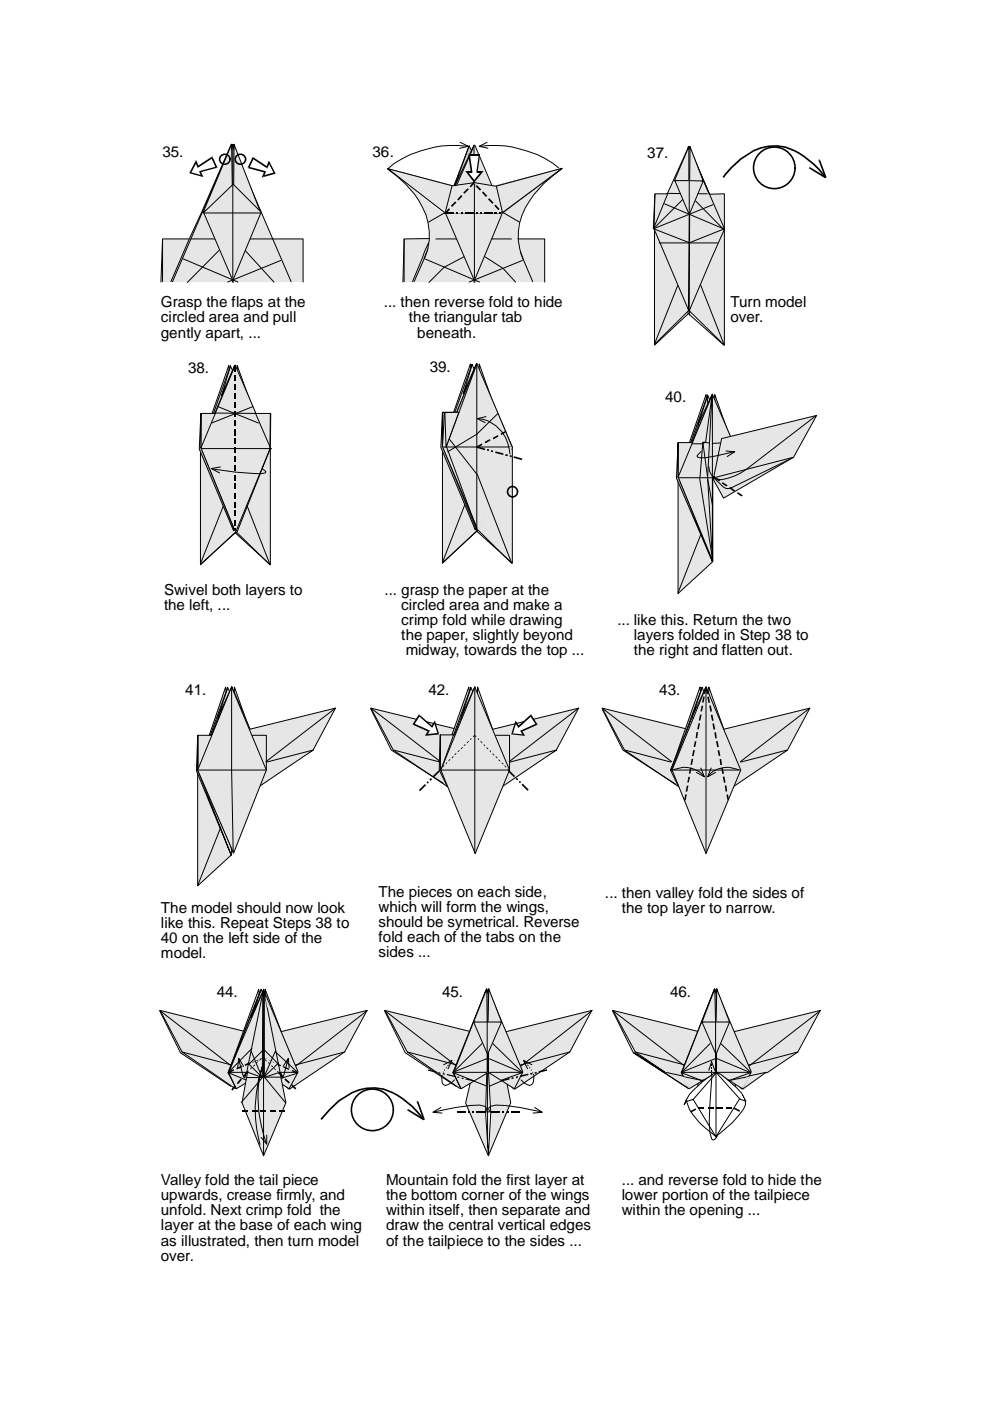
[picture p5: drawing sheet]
<svg xmlns="http://www.w3.org/2000/svg" width="210mm" height="297mm" viewBox="0 0 210 297" stroke-linecap="round" stroke-linejoin="round" font-family="sans-serif">
<path d="M103.5 209.7l3.6 17.5-.1 .2 1.3 6.4-4.8 11.3-4.8-11.2 1.5-6.6h-.1z" fill-rule="evenodd" fill="#e6e6e6"/>
<path d="M103.5 209.7l3.6 17.5-.1 .2 1.3 6.4-4.8 11.3-4.8-11.2 1.5-6.6h-.1z" fill="none" stroke="#000" stroke-width=".21"/>
<path d="M78.7 150.1l21.4 5.3 .4 6.4-.1 1.6-.2 .3 .2-.2-1.3 6.2-15.6-10.7z" fill-rule="evenodd" fill="#e6e6e6"/>
<path d="M78.7 150.1l21.4 5.3 .4 6.4-.1 1.6-.2 .2 .2-.1-1.3 6.1-15.7-10.6zM78.7 150.1l14.7 11.4M83.5 159l9.8 2.6" fill="none" stroke="#000" stroke-width=".21"/>
<path d="M151 99.3l.4 1.8 16.7-4.1-14.7 8.6-2.4-4.3z" fill-rule="evenodd" fill="#e6e6e6"/>
<path d="M151 99.3l.4 1.8 16.7-4.1-14.7 8.6-2.4-4.3z" fill="none" stroke="#000" stroke-width=".21"/>
<path d="M48.5 77.5l1.2 10.1-4.8 .3z" fill="#e6e6e6"/>
<path d="M48.5 77.5l1.2 10.1-4.8 .3z" fill="none" stroke="#000" stroke-width=".21"/>
<path d="M50.3 77.5l3.7 10.2-3.9-.1z" fill="#e6e6e6"/>
<path d="M50.3 77.5l3.7 10.2-3.9-.1z" fill="none" stroke="#000" stroke-width=".21"/>
<path d="M48.9 77.6l8 17.4-14.3 .1z" fill="#e6e6e6"/>
<path d="M48.9 77.6l8 17.4-14.3 .1z" fill="none" stroke="#000" stroke-width=".21"/>
<path d="M99.5 30.9l4 8.2-7.2 .2z" fill="#ccc"/>
<path d="M99.5 30.9l4 8.2-7.2 .2z" fill="none" stroke="#000" stroke-width=".21"/>
<path d="M49.4 30.6l8.4 20.1h6.5v9.1h-30.1l.3-9.1 5.6-.1z" fill-rule="evenodd" fill="#e6e6e6"/>
<path d="M145.9 61.2v5.4" fill="none" stroke="#000" stroke-width=".21"/>
<path d="M146.1 31.1l7.5 17.4v24.7l-7.6-7.4-7.2 7.2v-24.5z" fill-rule="evenodd" fill="#e6e6e6"/>
<path d="M145.9 31.2v33.9M146.1 31.1l7.5 17.4v24.7l-7.6-7.4-7.2 7.2v-24.5zM138.8 73.2l7.2-6.8 .1 .3 7.4 6.5M143.7 60.6l-4.9 12.3M146.2 61.4v5.4M148.5 60.3l5 12.7" fill="none" stroke="#000" stroke-width=".21"/>
<path d="M146 31l4.4 10.2 3.2-.1v7.5l-7.5 17.3-7.4-17.4 .2-7.4h2.6z" fill-rule="evenodd" fill="#e6e6e6"/>
<g fill="none" stroke="#000" stroke-width=".21">
<path d="M146 31l4.4 10.2 3.2-.1v7.5l-7.5 17.3-7.4-17.4 .2-7.4h2.6zM146.7 32.6l6.9 15.9M138.7 48.5l7.3 2.9M138.9 41.2l-.4 7.3M139.8 51.5h12.3M140.9 43.2l12.6 5.3-7.2 2.9M141.4 41l8.5 .1M141.6 41.1l-3 7.3M145.9 41.2l-7.2 7.2M146.1 45.5l-.1 20.4M146.2 45.4l-.1 20.3M147.5 42.6l6.1 6.2"/>
<path d="M151.2 43.4l-12.5 5.1"/>
</g>
<path d="M146.3 31.1l2.8 7.3-2.9 .3z" fill="#e6e6e6"/>
<path d="M146.3 31.1l2.8 7.3-2.9 .3z" fill="none" stroke="#000" stroke-width=".21"/>
<path d="M146 31.1v7.4l-3-.2z" fill="#e6e6e6"/>
<path d="M146 31.1v7.4l-3-.2z" fill="none" stroke="#000" stroke-width=".21"/>
<path d="M143.1 38.3l6 .1-3 7.1z" fill-rule="evenodd" fill="#e6e6e6"/>
<path d="M48 33.1l-11.4 26.6M50.5 33.7l11.2 26M143.1 38.3l6 .1-3 7.1zM146.1 38.4v6.8M34.5 50.7l-.4 9.1M38.9 54.9l11.6 4.9M40.6 50.7h17.1M48.8 50.7l-9.1 9.2M52 53.1l6.1 6.7M59.5 55.2l-11.2 4.6" fill="none" stroke="#000" stroke-width=".21"/>
<path d="M49.6 30.6l5.7 14.6-5.8-3.9z" fill="#e6e6e6"/>
<path d="M49.6 30.6l5.7 14.6-5.8-3.9z" fill="none" stroke="#000" stroke-width=".21"/>
<path d="M49.1 30.6l.2 10.5-6.2 3.9z" fill="#e6e6e6"/>
<path d="M49.1 30.6l.2 10.5-6.2 3.9z" fill="none" stroke="#000" stroke-width=".21"/>
<path d="M43.2 45.1l6.2-6 6 5.9-6 14.5z" fill-rule="evenodd" fill="#e6e6e6"/>
<path d="M49 30.6l-12.8 29.1M49.1 31.7l.3-1.1 .2 1.1M49.4 30.8v8.2M49.4 39.1v19.9M40 50.7h-5.5v9M43.1 45.2h12.1M43.2 45.1l6.2-6 6 5.9-6 14.5zM49.3 59.4v.4M49.4 59.3v.6M57.7 50.7h6.6v9.1" fill="none" stroke="#000" stroke-width=".21"/>
<path d="M48.8 33.7a1.1 1.1 0 0 0-1.6-.9 1.1 1.1 0 0 0-.3 1.8 1.1 1.1 0 0 0 1.8-.5l.1-.3M52.1 33.7a1.1 1.1 0 0 0-1.6-.9 1.1 1.1 0 0 0-.3 1.8 1.1 1.1 0 0 0 1.8-.5l.1-.3" fill="none" stroke="#000" stroke-width=".34"/>
<path d="M53.7 33.5l2.9 1.9 .5-1 1.2 2.3-2.5 .7 .4-1-3.5-.9z" fill-rule="evenodd" fill="#fff"/>
<g fill="#000">
<path d="M52.6 35.4l.3 .1-.2-.2v.4l-.2-.1zM52.7 35.3l3.5 1-.1 .3-3.4-.9zM53.6 33.2l.2 .2-.3 .2 .3-.1-.3-.1zM53.5 33.4l.3 .1-.9 2-.3-.1zM55.6 37.3l.4 .1-.2-.2 .1 .3-.4 .1zM55.8 37.2l2.5-.7v.4l-2.4 .6zM56 36.4l.1 .2 .1-.3 .3 .1zM56 36.4h.4l-.4 1-.4-.1zM53.5 33.6l.3-.2 2.9 1.9-.2 .3zM56.5 35.3l.3 .1-.2 .4-.1-.2 .2-.3zM57 34.1l.1 .2-.2 .2 .3-.1-.3-.1zM56.9 34.3l.3 .1-.4 1-.3-.1z"/>
<path d="M56.9 34.5l.2-.2 1.2 2.3-.2 .2zM58.3 36.5l-.2 .3 .2-.2 .1 .3z"/>
</g>
<path d="M41.6 34.3l.4 1 3-1.9 .9 2-3.5 1 .4 .9-2.4-.7z" fill-rule="evenodd" fill="#fff"/>
<g fill="#000">
<path d="M41.4 34.2l.3 .3-1.2 2.3-.3-.3zM40.2 36.5l.3 .3v-.3l-.2 .3-.2-.1zM41.6 33.9l.1 .4-.3 .1 .3 .1-.3-.3zM41.4 34.4l.3-.1 .5 1-.4 .1zM41.8 35.2l3-1.9 .2 .3-2.9 1.9zM41.8 35.2l.3 .3-.2 .1-.1-.2 .4-.1zM42.2 36.3l.3 .2 .1-.1h-.4zM42.2 36.4h.4l.4 .9-.3 .1zM40.5 36.5l2.4 .7-.1 .3-2.5-.7zM42.7 37.4l.3-.1 .1 .2h-.3l.1-.3zM44.8 33.3l.2-.2 .1 .3-.3 .1 .2 .1zM44.8 33.5l.3-.1 1 2-.4 .1z"/>
<path d="M42.3 36.3l3.5-1 .2 .3-3.5 .9zM45.8 35.3l-.1 .2 .4-.1v.2z"/>
</g>
<path d="M100.6 31.1l8.5 19.6h6.4v9.1h-30.1l.3-9.1 5.7-.1z" fill-rule="evenodd" fill="#e6e6e6"/>
<path d="M100.5 30.9l-12.7 28.8M100.7 30.8l12.2 28.9M85.7 50.7l-.3 9.1M90.1 54.9l11.6 4.9M91.8 50.7h17.3M100.2 53.5l-6.1 3.2-3.2 3.2M102.9 54.5l3.8 2.4 2.6 2.9M110.7 55.2l-11.2 4.6" fill="none" stroke="#000" stroke-width=".21"/>
<path d="M94.4 45.1l6.3-6 5.9 5.9-6 14.5z" fill-rule="evenodd" fill="#e6e6e6"/>
<path d="M90.8 51.5l-3.3 8.2M91.4 50.6l-5.7 .1v9M94.3 45.2h12.1M94.4 45.1l6.3-6 5.9 5.9-6 14.5zM100.5 59.4v.4M100.7 59.3v.6M109.1 50.7h6.4v9.1" fill="none" stroke="#000" stroke-width=".21"/>
<path d="M82.1 35.8l13.9 3.6-1.6 5.7zM82.3 35.8l12.5 9.4M105.2 39.4l13.9-3.6-12.3 9.3zM119 35.8l-12.5 9.4" fill="none" stroke="#e62324" stroke-width=".21"/>
<path d="M82.2 35.8l13.8 3.5 4.5-.2 4.7 .3 14-3.7-12.8 9.5h-12z" fill-rule="evenodd" fill="#e6e6e6"/>
<path d="M95.8 39.4l-1.4 5.7M100.5 30.8v7.9M100.6 39.1v19.9M105.2 39.5l1.3 5.4M106.4 45.2l12.8-9.5-14 3.8-4.6-.8-4.7 .7-13.7-3.6 12.3 9.4" fill="none" stroke="#000" stroke-width=".21"/>
<path d="M100.3 38.6l.3 .3-.8 .8-.2-.2zM100.4 38.5l.2 .1-.3 .3h.3l-.3-.3zM100.3 38.9l.3-.3 .1 .1-.3 .3zM100.8 39.5l.3-.3 .9 1-.2 .2zM95.2 44.1l.2 .3-.8 .9-.3-.2zM96.5 42.7l.3 .3-1 .9-.2-.3zM97.8 41.3l.2 .3-.8 .9-.3-.2zM99.1 39.9l.3 .3-.9 .9-.3-.3zM102.4 40.6l.9 .9-.3 .3-.8-1zM103.7 42l.9 1-.2 .2-.9-.9zM104.8 43.6l.3-.2 .8 .9-.2 .3zM106.4 44.7l.1 .2-.2 .3-.1-.2z" fill="#000"/>
<g fill="#e6e6e6">
<path d="M85 38l9.4 7.6-3.6 9-.4-.4a13.1 13.1 0 0 0-1.8-12.2l-2.7-3.1z" fill-rule="evenodd"/>
<path d="M106.5 45.4l9.2-6.9-.9 .7-.5 1-1.1 .8a17.4 17.4 0 0 0-3.4 6.9l.1 2-.3 .6 .6 1.1 .1 2.6-.2 .6z" fill-rule="evenodd"/>
</g>
<path d="M82.1 35.8a22.7 22.7 0 0 1 8.2 9.8 12.4 12.4 0 0 1-.4 9.2M100.5 30.8l-4.1 8.6 3-8.4M119.1 35.8a24.7 24.7 0 0 0-7.8 8.3 12.4 12.4 0 0 0-.4 10.9M94.1 45.2l-3.3 1.9M106.7 45.1l3.5 2" fill="none" stroke="#000" stroke-width=".21"/>
<path d="M94.5 45h1.8v.3h-1.8zM96.8 45h.4v.3h-.4zM97.7 45h.4v.3h-.4zM98.6 45h1.8v.3h-1.8zM100.8 45h.5v.3h-.5zM101.8 45h.4v.3h-.4zM102.6 45h1.9v.3h-1.9zM104.9 45h.5v.3h-.5zM105.8 45h.5v.3h-.5z" fill="#000"/>
<path d="M99.5 32.9h2.2l-.5 3.5h1l-1.6 2-1.5-2h.9z" fill-rule="evenodd" fill="#fff"/>
<g fill="none" stroke="#000" stroke-width=".34">
<path d="M99.5 32.9h2.2"/>
<circle cx="164.2" cy="35.6" r="4.4"/>
</g>
<g fill="#000">
<path d="M99.1 36.3h.9v.3h-.9zM98.6 36.3h.5v.3v-.2l-.2 .2zM99.1 36.4l1.6 1.9-.3 .3-1.5-2zM99.3 32.7h.2v.3l.2-.1-.4 .1zM99.3 33l.4-.1 .5 3.5-.4 .1zM100 36.3l-.2 .2 .4-.1v.2h-.2zM102 36.4l.3 .2-1.6 2-.3-.3zM100.4 38.3l.3 .3-.1 .1-.2-.1 .3-.3zM101.5 32.8l.3 .2-.5 3.5-.3-.1zM101.2 36.3h1v.3h-1zM101 36.4l.3 .1-.1-.2v.3h-.2zM101.5 32.8l.2 .2 .1-.3v.3z"/>
<path d="M102 36.4l.2 .2v-.3h.3l-.2 .3zM154.9 35.4a13.1 13.1 0 0 1 8-4.6 9.9 9.9 0 0 1 7.7 2.2l2.1 1.7 1.1 1.1 1 1.3-.2 .3a17 17 0 0 0-8.1-6 10.3 10.3 0 0 0-9.3 2.4l-2 1.9-1.7 2-.3-.2zM171.4 35.7l.3-.3 .2 .1-.3 .3zM173.6 34.1l.3-.1 1.4 3.6-.4 .1zM173.5 33.9l.3-.1 .1 .2-.3 .1zM171.6 35.8l.3-.3 3.3 2-.3 .3zM174.9 37.7l.4-.1z"/>
<circle cx="153.4" cy="37.5" r=".13"/>
<circle cx="174.7" cy="37.2" r=".13"/>
</g>
<path d="M97.5 30.2l1.8 .8-1.8 .4M99.1 31a22.5 22.5 0 0 0-16.6 4.6M101.8 31a22.9 22.9 0 0 1 16.6 4.6M103.3 30.2l-1.7 .8 1.9 .4M49.6 107.8v5.3" fill="none" stroke="#000" stroke-width=".21"/>
<path d="M49.7 77.6l7.6 17.5v24.6l-7.4-6.7-7.4 6.7v-24.7z" fill-rule="evenodd" fill="#e6e6e6"/>
<path d="M49.6 77.8v33.8M49.7 77.6l7.6 17.5v24.6l-7.4-6.7-7.4 6.7v-24.7zM42.5 119.7l7.3-6.7 .4-.1 7 6.8M47.4 107.1l-4.9 12.4M50 108v5M52.2 106.9l5 12.8" fill="none" stroke="#000" stroke-width=".21"/>
<path d="M49.9 77.4l4.4 10.3h3.1l-.1 7.3-7.3 17.6-.2-.1-7.2-17.5 .1-7.3h2.9z" fill-rule="evenodd" fill="#e6e6e6"/>
<path d="M49.9 77.4l4.4 10.3h3.1l-.1 7.3-7.3 17.6-.2-.1-7.2-17.5 .1-7.3h2.9zM42.5 95.1h15.1M45.7 87.5l-3.1 7.5M46.2 86.2l8.6 3.5M53.6 86.2l-8.7 3.5M54.1 87.5l3.3 7.6M57.3 95l-7 17.7" fill="none" stroke="#000" stroke-width=".21"/>
<g fill="#000">
<path d="M49.7 77.6h.3v1.3h-.3zM49.7 79.5h.3v1.3h-.3zM49.7 81.4h.3v1.3h-.3zM49.7 83.3h.3v1.3h-.3zM49.7 85.3h.3v1.3h-.3zM49.7 87.2h.3v1.2h-.3zM49.7 89.1h.3v1.3h-.3zM49.7 91h.3v1.3h-.3zM49.7 92.9h.3v1.3h-.3zM49.7 94.9h.3v1.2h-.3zM49.7 96.7h.3v1.3h-.3zM49.7 98.7h.3v1.2h-.3z"/>
<path d="M49.7 100.6h.3v1.3h-.3zM49.7 102.5h.3v1.2h-.3zM49.7 104.4h.3v1.3h-.3zM49.7 106.4h.3v1.2h-.3zM49.7 108.2h.3v1.3h-.3zM49.7 110.2h.3v1.2h-.3zM49.7 112h.3v.3h-.3z"/>
</g>
<path d="M42.6 87.7v7.2l6.9 17.1v.6l-7.3-17.4z" fill-rule="evenodd" fill="#ccc"/>
<path d="M49.8 77.5l-2.8 6.3 1.9-6.1M42.6 87.7v7.2l6.9 17.1v.6l-7.3-17.4zM45 99.4l5 .7 5.3 .3 .9-.1 .2-.3-.8-.6M45.6 87.6l8.5 .1M46.7 99l-1.9 .3 1.8 1M57.3 87.7l-.1 7.4" fill="none" stroke="#000" stroke-width=".21"/>
<path d="M99.7 77.2l1.2 10-4.8 .5z" fill="#e6e6e6"/>
<path d="M99.7 77.2l1.2 10-4.8 .5z" fill="none" stroke="#000" stroke-width=".21"/>
<path d="M101.6 77.2l3.6 10.2-3.8-.2z" fill="#e6e6e6"/>
<path d="M101.6 77.2l3.6 10.2-3.8-.2z" fill="none" stroke="#000" stroke-width=".21"/>
<path d="M100.1 77.2l8 17.5-14.3 .1z" fill="#e6e6e6"/>
<path d="M100.1 77.2l8 17.5-14.3 .1zM100.8 107.5v5.3" fill="none" stroke="#000" stroke-width=".21"/>
<path d="M101 77.2l7.6 17.6v24.6l-7.5-6.8-7.3 6.7v-24.5z" fill-rule="evenodd" fill="#e6e6e6"/>
<path d="M100.9 77.5v33.8M101 77.2l7.6 17.6v24.6l-7.5-6.8-7.3 6.7v-24.5zM93.8 119.4l7.2-6.8 .1-.5 7.4 7.3M98.6 106.8l-4.8 12.4M101.3 107.7l-.1 5" fill="none" stroke="#000" stroke-width=".21"/>
<path d="M101.1 77.1l7.5 17.7-7.3 17.6-7.5-17.6 .1-7.4h3z" fill-rule="evenodd" fill="#e6e6e6"/>
<path d="M101 77.4l-6.4 17.5M101.1 77.1l7.5 17.7-7.3 17.6-7.5-17.6 .1-7.4h3zM93.7 94.8h14.6M94.2 87.6l-.4 7.2M94.7 94.7l6.5 17.7" fill="none" stroke="#000" stroke-width=".21"/>
<path d="M93.8 87.4v7.3l7 16.9v.7l-7.3-17.4z" fill-rule="evenodd" fill="#ccc"/>
<path d="M101 77.2l-2.8 6.3 1.9-6.1M93.8 87.4v7.3l7 16.9v.7l-7.3-17.4z" fill="none" stroke="#000" stroke-width=".21"/>
<path d="M107.9 94.9l.6-.2v1.4l-7 16.4-.3-.5z" fill-rule="evenodd" fill="#e6e6e6"/>
<path d="M101.1 77.2v35.1M95.2 93.1l5.9 7.4M101.4 88.8a7.7 7.7 0 0 1 6.7 7.4M103 88.3l-1.8 .5 1.7 .8M101.2 100.5l7.3 18.8" fill="none" stroke="#000" stroke-width=".21"/>
<path d="M101.1 94.6l1.8 .5-.1 .3-1.8-.5zM101.1 94.6l1.1-.6 .1 .3-1.1 .6zM102.8 93.7l1.1-.6 .1 .3-1.1 .6zM103.3 95.2l.4 .1-.1 .3-.4-.1zM104.1 95.4l.5 .1-.1 .4-.4-.1zM104.5 92.8l1.1-.6 .1 .4-1.1 .6zM105.1 95.7l1.7 .4-.1 .4-1.7-.5zM106.2 91.9l1.1-.6 .1 .3-1.1 .6zM107.2 96.3l.5 .1-.1 .3-.5-.1zM108.1 96.5l.4 .1v.4l-.5-.2zM109 96.7l1.7 .5v.4l-1.8-.5z" fill="#000"/>
<circle cx="108.6" cy="104.2" r="1.08" fill="none" stroke="#000" stroke-width=".34"/>
<path d="M149.7 83.7l1.2 10.1-4.9 .4z" fill="#e6e6e6"/>
<path d="M149.7 83.7l1.2 10.1-4.9 .4z" fill="none" stroke="#000" stroke-width=".21"/>
<path d="M151.6 83.7l3.6 10.2-3.8-.1z" fill="#e6e6e6"/>
<path d="M151.6 83.7l3.6 10.2-3.8-.1z" fill="none" stroke="#000" stroke-width=".21"/>
<path d="M150 83.8l8.1 17.4-14.3 .1z" fill="#e6e6e6"/>
<path d="M150 83.8l8.1 17.4-14.3 .1zM150.8 114v5.3" fill="none" stroke="#000" stroke-width=".21"/>
<path d="M151 83.8l7.6 17.5-7.6-2.6v20.5l-7.2 6.6v-24.6z" fill-rule="evenodd" fill="#e6e6e6"/>
<path d="M150.9 83.9v33.9M151 83.8l7.6 17.5-7.6-2.6v20.5l-7.2 6.6v-24.6zM148.6 113.3l-4.8 12.4" fill="none" stroke="#000" stroke-width=".21"/>
<path d="M151 83.6l7.6 17.7-7.5 .1v17.6l-7.3-17.8v-7.4h3z" fill-rule="evenodd" fill="#e6e6e6"/>
<path d="M146.9 93.7l-3.1 7.5M151 83.9l-1.4 9.9h-.6l-.6 7.3M151 83.6l7.6 17.7-7.5 .1v17.6l-7.3-17.8v-7.4h3zM143.7 101.3h14.5M148.3 101.4l2.8 17.5" fill="none" stroke="#000" stroke-width=".21"/>
<path d="M143.8 93.8v7.3l7.2 18-7.6-17.7z" fill-rule="evenodd" fill="#ccc"/>
<path d="M143.8 93.8v7.3l7.2 18-7.6-17.7zM151 83.7l-3 6.3 2-6.1M151 83.8v35M152.7 93.9l-1.7 .1M150 101.5l1 5.5" fill="none" stroke="#000" stroke-width=".21"/>
<path d="M94.3 87.5l3-.1-2.7 7.4z" fill="#e6e6e6"/>
<path d="M94.3 87.5l3-.1-2.7 7.4zM105.6 87.7l-4.5 4.4-6.2 3.7M149.1 93.8l1.4 .1M151 83.8l-1 17.5 1 17.2" fill="none" stroke="#000" stroke-width=".21"/>
<path d="M153.1 93l20-4.9-4.9 8.9-13.1 6.4a1.6 1.6 0 0 1-1.9-.3l-1.8-1.7 .1-.4-.2 .3z" fill-rule="evenodd" fill="#e6e6e6"/>
<path d="M148.7 95.7l-.9 .8v.4l.5 .2h1.3l6-1.3M153 93l20.1-4.9-4.9 8.9-13.1 6.4a1.55 1.55 0 0 1-1.9-.3l-1.8-1.7 .1-.4-.2 .3zM153.9 95.6l1.9 .2-1.6 1M168.1 97l-16.7 4.3M173 88.2l-14.8 11.3a12.3 12.3 0 0 1-5.2 2.2 2.47 2.47 0 0 1-2.7-2.8" fill="none" stroke="#000" stroke-width=".21"/>
<path d="M151.4 101.4l.2-.3 1.1 .7-.2 .3zM153 102.5l.2-.3 1.1 .7-.3 .3zM154.6 103.5l.3-.3 1 .8-.3 .3zM156.2 104.6l.3-.3 1 .7-.3 .3z" fill="#000"/>
<path d="M49.2 161.3l.3 1.9 16.9-4.2-14.8 8.6-2.4-4.3z" fill-rule="evenodd" fill="#e6e6e6"/>
<path d="M49.2 161.3l.3 1.9 16.9-4.2-14.8 8.6-2.4-4.3z" fill="none" stroke="#000" stroke-width=".21"/>
<path d="M47.8 145.7l1.2 10-4.7 .5z" fill="#e6e6e6"/>
<path d="M47.8 145.7l1.2 10-4.7 .5z" fill="none" stroke="#000" stroke-width=".21"/>
<path d="M49.7 145.7l3.6 10.2-3.8-.2z" fill="#e6e6e6"/>
<path d="M49.7 145.7l3.6 10.2-3.8-.2z" fill="none" stroke="#000" stroke-width=".21"/>
<path d="M48.3 145.7l7.9 17.5-14.3 .1z" fill="#e6e6e6"/>
<path d="M48.3 145.7l7.9 17.5-14.3 .1zM49 176v5.4" fill="none" stroke="#000" stroke-width=".21"/>
<path d="M49.1 145.8l7.3 17.5-7.3-2.3v20.2l-7.2 6.6v-24.5z" fill-rule="evenodd" fill="#e6e6e6"/>
<path d="M49 146v33.9M49.1 145.8l7.3 17.5-7.3-2.3v20.2l-7.2 6.6v-24.5zM46.8 175.4l-4.9 12.3" fill="none" stroke="#000" stroke-width=".21"/>
<path d="M49.2 145.7l7.5 17.5-7.6-2 .4 19.6-7.5-17.5v-7.4h3z" fill-rule="evenodd" fill="#e6e6e6"/>
<path d="M49.2 145.7l7.5 17.5-7.6-2 .4 19.6-7.5-17.5v-7.4h3zM41.8 163.3h14.6" fill="none" stroke="#000" stroke-width=".21"/>
<path d="M41.9 155.9v7.3l7.1 18.1-7.3-17.9z" fill-rule="evenodd" fill="#ccc"/>
<path d="M41.9 155.9v7.3l7.1 18.1-7.3-17.9zM44.9 155.8l8.5 .1M49.1 145.7l-2.9 6.3 2.1-6.1M49.1 145.7l-.2 17.3" fill="none" stroke="#000" stroke-width=".21"/>
<path d="M49.8 155.4l21.3-5.3-4.7 8.9-15.7 10.7-1.3-6.2 .2 .2-.2-.3-.1-1.6z" fill-rule="evenodd" fill="#e6e6e6"/>
<path d="M49.8 155.4l21.3-5.3-4.7 8.9-15.7 10.6-1.3-6.1 .1 .1-.1-.2-.1-1.6zM66.4 159l-9.8 2.6M71.1 150.1l-14.7 11.4" fill="none" stroke="#000" stroke-width=".21"/>
<path d="M49.1 145.7l7.4 17.6-7 17.6-7.6-17.6z" fill-rule="evenodd" fill="#e6e6e6"/>
<path d="M148 90l.3 .3M148 90.2l-1.4 3.6M150 83.9v1.6M46.2 152l.2 .3M46.2 152.1l-1.4 3.7M49.1 145.7l7.4 17.6-7 17.6-7.6-17.6zM49.1 145.7v17.5M53.5 155.9h3v7.4M41.9 163.3h14.5M49.1 163.3l.3 17.5" fill="none" stroke="#000" stroke-width=".21"/>
<path d="M100.8 161.3l.3 1.9 16.8-4.2-14.7 8.6-2.4-4.3z" fill-rule="evenodd" fill="#e6e6e6"/>
<path d="M100.8 161.3l.3 1.9 16.8-4.2-14.7 8.6-2.4-4.3z" fill="none" stroke="#000" stroke-width=".21"/>
<path d="M99.4 145.7l1.2 10h-4.8z" fill="#e6e6e6"/>
<path d="M99.4 145.7l1.2 10h-4.8z" fill="none" stroke="#000" stroke-width=".21"/>
<path d="M101.3 145.7l3.6 10.2-3.8-.2z" fill="#e6e6e6"/>
<path d="M101.3 145.7l3.6 10.2-3.8-.2z" fill="none" stroke="#000" stroke-width=".21"/>
<path d="M99.8 145.7l8 17.5-14.3 .1z" fill="#e6e6e6"/>
<path d="M96.4 155.8l8.6 .1M99.8 145.7l8 17.5-14.3 .1zM100.6 146v33.9M100.7 145.7l-2.9 6.3 2-6.1M100.7 145.7l-.2 17.3M93.4 163.3h14.5" fill="none" stroke="#000" stroke-width=".21"/>
<path d="M101.3 155.4l21.4-5.3-4.8 8.9-15.6 10.7-1.4-6.2 .3 .2-.3-.3-.1-1.6z" fill-rule="evenodd" fill="#e6e6e6"/>
<path d="M101.3 155.4l21.4-5.3-4.8 8.9-15.6 10.6-1.4-6.1 .2 .1-.2-.2-.1-1.6zM117.9 159l-9.8 2.6M122.7 150.1l-14.8 11.4" fill="none" stroke="#000" stroke-width=".21"/>
<path d="M100.7 145.7l7.3 17.6-7.2 17.7-7.3-17.7z" fill-rule="evenodd" fill="#e6e6e6"/>
<path d="M93.3 155.9l-.2 7.4 1.7 3.4M97.8 152l.2 .3M97.8 152.1l-1.4 3.7M100.7 145.7l7.3 17.6-7.2 17.7-7.3-17.7zM100.7 145.7v17.5M105.1 155.9h2.9v7.4M93.5 163.3h14.4M100.7 163.3v17.6" fill="none" stroke="#000" stroke-width=".21"/>
<path d="M88.9 151.7l2.7 2.3 .6-.9 .8 2.5-2.6 .2 .5-.8-3.2-1.5z" fill-rule="evenodd" fill="#fff"/>
<g fill="#000">
<path d="M87.5 153.4l.3 .3-.1-.3-.1 .3-.1-.1zM87.7 153.4l3.2 1.4-.1 .3-3.2-1.4zM88.7 151.6l.3 .2-1.2 1.9-.3-.3zM88.8 151.4l.2 .2-.2 .2h.2l-.3-.2zM90.3 155.7l.2 .3-.1-.4v.4h-.3zM90.4 155.6l2.6-.2v.3l-2.6 .3zM90.8 154.9v.2l.1-.3 .3 .1-.2 .2zM90.8 154.9l.2 .2-.5 .9-.2-.3zM89 151.6l2.7 2.4-.2 .2-2.7-2.4zM91.4 154h.3l-.1 .3 .1-.1zM92 153l.3 .3-.6 .9-.3-.2zM92.2 152.8l.1 .2-.3 .2 .3 .1-.3-.3z"/>
<path d="M92 153.2l.3-.2 .7 2.5-.2 .1zM93 155.4l-.2 .2 .2-.1 .1 .2h-.1z"/>
</g>
<path d="M109.4 153.1l.6 .9 2.6-2.3 1.2 1.8-3.2 1.5 .5 .8-2.5-.2z" fill-rule="evenodd" fill="#fff"/>
<g fill="#000">
<path d="M109.2 153l.3 .2-.8 2.4-.2-.1zM108.5 155.5l.2 .1-.1-.1v.2h-.2zM109.3 152.8l.2 .2-.3 .3 .3-.1-.3-.2zM109.2 153.3l.3-.3 .6 1-.3 .2zM109.8 154l2.6-2.4 .3 .2-2.6 2.4zM109.8 154l.3 .2-.2 .2-.1-.2 .3-.2zM110.2 155l.2-.1 .3 .2v-.2l-.3 .2zM110.4 155.1l.3-.2 .5 .8-.3 .3zM108.6 155.5l2.5 .2v.3l-2.5-.3zM111.1 155.7l-.2 .3 .3-.3 .1 .3h-.2zM112.4 151.6l.2-.2 .1 .2-.3 .2h.3zM112.4 151.8l.3-.2 1.2 1.8-.3 .3z"/>
<path d="M110.4 154.9l3.2-1.5 .3 .3-3.2 1.4zM113.6 153.4v.3l.3-.3 .1 .2-.1 .1z"/>
</g>
<path d="M127.7 150.1l21.3 5.3 .5 6.4-.1 1.6-.1 .3 .1-.2-1.3 6.2-15.7-10.7z" fill-rule="evenodd" fill="#e6e6e6"/>
<path d="M127.7 150.1l21.3 5.3 .5 6.4-.1 1.6-.1 .2 .1-.1-1.3 6.1-15.7-10.6zM127.7 150.1l14.7 11.4M132.5 159l9.7 2.6" fill="none" stroke="#000" stroke-width=".21"/>
<path d="M149.8 161.3l.3 1.9 16.8-4.2-14.8 8.6-2.3-4.3z" fill-rule="evenodd" fill="#e6e6e6"/>
<path d="M149.8 161.3l.3 1.9 16.8-4.2-14.8 8.6-2.3-4.3z" fill="none" stroke="#000" stroke-width=".21"/>
<path d="M148.4 145.7l1.2 10-7.4 7.7z" fill="#e6e6e6"/>
<path d="M148.4 145.7l1.2 10-7.4 7.7z" fill="none" stroke="#000" stroke-width=".21"/>
<path d="M150.3 145.7l3.6 10.2-3.8-.2z" fill="#e6e6e6"/>
<path d="M150.3 145.7l3.6 10.2-3.8-.2z" fill="none" stroke="#000" stroke-width=".21"/>
<path d="M148.8 145.7l8 17.5-14.3 .1z" fill="#e6e6e6"/>
<path d="M145.5 155.8l8.5 .1M148.8 145.7l8 17.5-14.3 .1zM149.6 146v33.9M149.7 145.7l-3 6.3 2.1-6.1M149.7 145.7l-.2 17.3M142.4 163.3h14.6" fill="none" stroke="#000" stroke-width=".21"/>
<path d="M150.4 155.4l21.3-5.3-4.7 8.9-15.7 10.7-1.4-6.2 .3 .2-.3-.3v-1.6z" fill-rule="evenodd" fill="#e6e6e6"/>
<path d="M150.3 155.4l21.4-5.3-4.7 8.9-15.7 10.6-1.4-6.1 .2 .1-.2-.2v-1.6zM166.9 159l-9.8 2.6M171.7 150.1l-14.7 11.4" fill="none" stroke="#000" stroke-width=".21"/>
<path d="M149.7 145.7l7.4 17.6-7.4 17.7-7.2-17.7z" fill-rule="evenodd" fill="#e6e6e6"/>
<g fill="none" stroke="#000" stroke-width=".21">
<path d="M146.7 94.1h2.6M149 93.8l1 7.4M78.6 150.2l4.4 8.8 11 7.1M93.4 155.7v7.5M93.5 155.8h2.6M127.8 150.5l4.3 8.5 11.1 7.2M145.1 156l-2.9 7.3 1.6 3.4M146.7 152l.3 .3M146.7 152.1l-1.4 3.7M149.7 145.7l7.4 17.6-7.4 17.7-7.2-17.7zM149.7 145.7v17.5M142.4 163.3h14.6"/>
<path d="M142.8 163.2a5.6 5.6 0 0 1 6.4 1.3M148.6 162.8l.8 1.9-1.7-.9M149.7 163.3v17.6M150.8 162.8l-.8 1.9 1.7-.9M156.5 163.2a5.6 5.6 0 0 0-6.3 1.3"/>
</g>
<g fill="#000">
<path d="M96.4 160l.3-.4 .1 .2-.4 .3zM97 159.3l.4-.3 .1 .2-.4 .3zM97.7 158.7l.3-.3 .1 .1-.3 .4zM98.3 158l.3-.2 .1 .1-.3 .3zM99 157.4l.3-.3 .1 .2-.3 .3zM99.7 156.7l.2-.2 .1 .2-.3 .2zM100.6 155.8l.1 .2-.4 .3-.1-.1zM100.7 155.8l.3 .4-.1 .1-.3-.3zM101.3 156.5l.3 .2-.1 .2-.2-.2zM101.9 157.1l.4 .3-.1 .2-.3-.3zM102.6 157.8l.3 .3-.1 .2-.3-.4zM103.2 158.4l.3 .3v.2l-.4-.3z"/>
<path d="M103.9 159l.2 .4v.1l-.3-.3zM104.5 159.7l.3 .3-.1 .2-.3-.3zM147 159h.3l-.2 1.3h-.4zM147.3 157.2h.4l-.3 1.2h-.3zM147.7 155.2h.3l-.2 1.3h-.3zM148.1 153.4h.3l-.2 1.2h-.4zM148.4 151.5h.4l-.3 1.3h-.3zM148.8 149.6h.3l-.3 1.2h-.3zM149.1 147.7h.3l-.2 1.3h-.4zM149.4 145.8h.4l-.3 1.3h-.3zM149.6 145.9l.3-.1 .3 1.3-.3 .1zM149.9 147.8l.4-.1 .2 1.3h-.3z"/>
<path d="M150.4 149.6l.3-.1 .3 1.3-.4 .1zM150.7 151.6l.3-.1 .3 1.3-.3 .1zM151 153.4h.4l.2 1.2-.3 .1zM151.5 155.3l.3-.1 .2 1.3-.4 .1zM151.8 157.2l.3-.1 .3 1.3h-.3zM152.1 159.1l.4-.1 .2 1.2-.3 .1zM88.8 167.5l1.3-1.3 .2 .3-1.2 1.3zM90.4 165.9l.3-.3 .2 .3-.2 .2zM91 165.3l.4-.3 .2 .2-.3 .4zM93 163.4l.2 .2-1.3 1.3-.2-.3zM93.1 163.2l.4-.4 .1 .2-.4 .4zM94.1 162.2l.1 .1-.3 .4-.1-.2z"/>
<path d="M94.7 161.6l.1 .1-.2 .4-.1-.2zM95.1 161.2l.3-.3 .1 .2-.3 .3zM95.8 160.6l.3-.3 .1 .2-.4 .3zM105.2 160.3l.3 .3-.1 .2-.3-.3zM105.7 161l.4 .3-.1 .2-.3-.4zM106.4 161.7l.4 .2-.1 .2-.4-.3zM107 162.2l.4 .4-.1 .2-.4-.4zM107.7 162.9l.2 .3v.2l-.3-.3zM107.7 163.5l.2-.2 1.3 1.2-.2 .3zM109.3 165.1l.3-.2 .3 .3-.3 .3zM110 165.8l.2-.2 .3 .2-.3 .3zM110.8 166.1l1.3 1.3-.3 .3-1.2-1.3z"/>
<path d="M145.3 168.4h.3l-.2 1.3h-.4zM145.6 166.6h.4l-.3 1.2h-.3zM146 164.7h.3l-.3 1.2h-.3zM146.3 162.8h.3l-.2 1.2h-.4zM146.6 160.9h.4l-.3 1.3h-.3zM152.6 161l.3-.1 .2 1.3h-.4zM152.9 162.8h.3l.3 1.2-.3 .1zM153.2 164.7l.4-.1 .2 1.3-.3 .1zM153.7 166.6l.3-.1 .2 1.3h-.4zM154 168.5l.3-.1 .3 1.2-.3 .1z"/>
</g>
<path d="M107 218.8l18.5-4.6-4.7 8.8-11.7 7.9-.2-.1-2.4-2.3z" fill-rule="evenodd" fill="#e6e6e6"/>
<path d="M107 218.8l18.5-4.6-4.7 8.8-11.7 7.9-.2-.1-2.4-2.3z" fill="none" stroke="#000" stroke-width=".21"/>
<path d="M81.6 214.2l18.6 4.6 .4 9.7-2.8 2.2h-.3l-11.1-7.7z" fill-rule="evenodd" fill="#e6e6e6"/>
<path d="M81.5 214.2l15.2 11.7M81.6 214.2l18.6 4.6 .4 9.7-2.8 2.2h-.3l-11.1-7.7zM86.4 223l10.3 2.7" fill="none" stroke="#000" stroke-width=".21"/>
<path d="M103.1 209.7l7.7 17.7-1.7 3.4-5.6-3.4-5.7 3.4-1.8-3.4z" fill-rule="evenodd" fill="#e6e6e6"/>
<path d="M103 209.9l-6.8 17.5 1.5 3.4M103.1 209.7l7.7 17.7-1.7 3.4-5.6-3.4-5.7 3.4-1.8-3.4zM103.5 209.8l-.1 17.3M103.5 209.7v17.6M125.6 214.2l-15.1 11.8M120.8 223l-10.6 2.8" fill="none" stroke="#000" stroke-width=".21"/>
<path d="M103.6 210.1l7.3 17.2-.7-.1-6.4-15.1z" fill-rule="evenodd" fill="#e6e6e6"/>
<path d="M81.5 214.3l4.4 8.9 10.8 7.1M103 210l-2.2 5.8 2.7-6 7.3 17.4M96.1 227.4l4.3 1.7M96.3 227.4h14.4M102.2 221.3l-6.1 6.1M103.4 224.4l-7.4 3M103.5 224.4l7.2 3M104.5 221.3l6.2 6M110.7 227.4l-4.4 1.7" fill="none" stroke="#000" stroke-width=".21"/>
<path d="M56.2 209.7l3.9 10.3-3.9-.2z" fill="#e6e6e6"/>
<path d="M56.2 209.7l3.9 10.3-3.9-.2z" fill="none" stroke="#000" stroke-width=".21"/>
<path d="M59.3 218.8l18.5-4.6-4.7 8.8-11.7 7.9-.3-.1-2.3-2.3z" fill-rule="evenodd" fill="#e6e6e6"/>
<path d="M59.3 218.8l18.5-4.6-4.7 8.8-11.7 7.9-.3-.1-2.3-2.3z" fill="none" stroke="#000" stroke-width=".21"/>
<path d="M34 214.2l18.4 4.6 .5 9.7-2.8 2.2h-.3l-11.2-7.7z" fill-rule="evenodd" fill="#e6e6e6"/>
<path d="M33.9 214.2l15 11.7M34 214.2l18.4 4.6 .5 9.7-2.8 2.2h-.3l-11.2-7.7zM38.6 223l10.3 2.7" fill="none" stroke="#000" stroke-width=".21"/>
<path d="M54.9 209.7l.9 10.1-7.4 7.6z" fill="#e6e6e6"/>
<path d="M54.9 209.7l.9 10.1-7.4 7.6z" fill="none" stroke="#000" stroke-width=".21"/>
<path d="M55.4 209.7l7.8 17.7-1.9 3.4-5.4-3.4-5.8 3.4-1.8-3.4z" fill-rule="evenodd" fill="#e6e6e6"/>
<path d="M55.4 209.7l7.8 17.7-1.9 3.4-5.4-3.4-5.8 3.4-1.8-3.4zM55.7 210.1v33.8M55.9 209.8l-.2 17.3M77.9 214.2l-15.2 11.8M73.1 223l-10.6 2.8" fill="none" stroke="#000" stroke-width=".21"/>
<path d="M55.9 209.7l4.7 24.1-4.7 11.3-4.6-11.3 1.2-6.5h-.2z" fill-rule="evenodd" fill="#e6e6e6"/>
<path d="M55.3 209.9l-6.8 17.5 1.5 3.4M55.7 210.2l-.1 18.3-4.5 5.3M55.9 209.7l4.7 24.1-4.7 11.3-4.6-11.3 1.2-6.5h-.2zM55.9 209.7v35.3M56 210.2v18.3l4.5 5.3" fill="none" stroke="#000" stroke-width=".21"/>
<path d="M56.2 211.2l7 16.1-.7-.1-5.9-14.1z" fill-rule="evenodd" fill="#e6e6e6"/>
<g fill="none" stroke="#000" stroke-width=".21">
<path d="M33.9 214.3l4.4 8.9 10.6 7.1M55.3 210l-2.1 5.8 2.7-6 7.3 17.4M55.9 209.9l-7.5 17.5 5-5.1M48.3 227.4h4.1M48.4 227.4l3.8 1.6M52.4 228.5h3.1M52.6 225.4l3 3.1-3-1.1M53.3 222.9l2.2 5.5M55.6 222.8l-2.8 2.8M56 222.6l2.9 2.9M56.1 228.4h3.3M58.4 223l4.6 4.3"/>
<path d="M58.4 222.8l-2.4 5.4M59 225.4l-3 2.9M62.9 227.4h-3.6l-3.1 1M63.1 227.5l-3.5 1.1M100.5 229.2l3 1.2M106.3 229.2l-2.6 1.1M56.5 242.4a26.3 26.3 0 0 1-.6-17.1 28.1 28.1 0 0 0-.8 17.4M56.6 240.7v1.9l-1.2-1.4"/>
</g>
<g fill="#000">
<path d="M48.3 227.2l1.2-.5 .1 .3-1.2 .5zM50.1 226.4l1.2-.5 .1 .4-1.2 .5zM51.4 235.5h1.3v.3h-1.3zM51.9 225.7l1-.5 .1 .4-1 .4zM53.3 235.5h1.3v.3h-1.3zM55.2 235.5h1.3v.3h-1.3zM57.1 235.5h1.3v.3h-1.3zM59.1 235.5h1.3v.3h-1.3zM59 225.6l.6 .2-.2 .3-.6-.3zM60.2 226.1l1.2 .5-.2 .3-1.2-.6zM62 226.9l1.2 .5-.2 .2-1.2-.5zM69.8 235.1a12.1 12.1 0 0 1 9.7-4.6 13.1 13.1 0 0 1 8 4l2.2 2.3-.3 .3a17 17 0 0 0-8.1-6 10.8 10.8 0 0 0-9.3 2.4l-2 1.9-1.8 2-.2-.2z"/>
<path d="M86.3 235.4l.2-.3 .2 .1-.3 .3zM88.4 233.7l.3-.1 1.4 3.7-.4 .1zM88.3 233.5h.3l.1 .1-.3 .1zM86.4 235.5l.3-.3 3.3 2.1-.3 .2zM89.7 237.4l.4-.1z"/>
<circle cx="68.1" cy="237.2" r=".13"/>
<circle cx="89.5" cy="236.9" r=".13"/>
</g>
<circle cx="79" cy="235.3" r="4.4" fill="none" stroke="#000" stroke-width=".34"/>
<path d="M103.2 209.7l.1 7.3-2.9-.3z" fill="#e6e6e6"/>
<path d="M103.2 209.7l.1 7.3-2.9-.3z" fill="none" stroke="#000" stroke-width=".21"/>
<path d="M103.6 209.7l2.7 7-2.8 .3z" fill="#e6e6e6"/>
<path d="M103.6 209.7l2.7 7-2.8 .3z" fill="none" stroke="#000" stroke-width=".21"/>
<path d="M100.4 216.7h5.9l-2.9 6.8z" fill="#e6e6e6"/>
<path d="M100.4 216.7h5.9l-2.9 6.8zM103.3 216.7v6.7M103.3 223.5v4M103.5 223.2v4.2" fill="none" stroke="#000" stroke-width=".21"/>
<path d="M103.5 226.9l.6 9-.6 9-.5-9 .2-8.5z" fill-rule="evenodd" fill="#fff"/>
<path d="M92 235.7l4.6-.9 3.1-.4 2-.1 1.1 .3 .3 .3v.4l-.2 .4h1M93.5 234.8l-1.7 1 1.9 .2M93.6 228.2l.2 1.5 .6 .5a4 4 0 0 0 2-1.2M94.1 225.7l1.7-.9-.8 1.8M103.4 227.5v15.9M103.5 226.9l.6 9-.6 9-.5-9 .2-8.5zM104 235.7l-.4-.4v-.4l.5-.3 1.1-.3 1.9 .1 3.1 .4 4.6 .9M112.8 225.7l-1.8-.9 .8 1.8M113.2 228.2l-.1 1.1a.88 .88 0 0 1-1.3 .7l-1.3-1M113.4 234.8l1.6 1-2 .2" fill="none" stroke="#000" stroke-width=".21"/>
<g fill="#000">
<path d="M90.8 226.8l1.7 .4v.2l-1.7-.4zM93 227.3l.4 .1v.3l-.4-.2zM93.7 227.9v.4zM93.7 227.8l.1 .2zM93.7 227.9l.1 .1zM94 227.3v.4zM94 227.3l.1 .1zM94.2 226.8v.3zM94.3 226.7v.2zM94.2 226.8l.1 .1zM93.9 227.5l.4 .1v.3l-.4-.1zM94.6 226.3v.3z"/>
<path d="M94.6 226.3l.1-.1v.1v.1zM94.6 226.3l.1 .1zM95.1 225.7l.1 .1-.3 .3-.1-.2zM95.5 225.2l.1 .1-.3 .3-.1-.2zM94.7 227.7l1.8 .4v.3l-1.8-.4zM96.9 235.7h1.8v.3h-1.8zM96.9 228.2l.5 .1v.2h-.5zM97.9 228.5h.4v.3l-.4-.1zM99.1 235.7h.5v.3h-.5zM100.1 235.7h.4v.3h-.4zM98.7 228.6l1.8 .5v.2l-1.8-.4zM101 235.7h1.8v.3h-1.8z"/>
<path d="M104.2 235.7h1.9v.3h-1.9zM106.3 229l1.7-.5v.4l-1.7 .4zM106.5 235.7h.4v.3h-.4zM107.4 235.7h.5v.3h-.5zM108.4 235.7h1.8v.3h-1.8zM108.5 228.5l.4-.1v.3l-.4 .1zM109.4 228.3l.4-.2v.4l-.4 .1zM110.2 228l1.8-.4v.4l-1.8 .4zM111.4 225.2l.3 .2-.1 .2-.3-.3zM111.8 225.7l.3 .2-.1 .2-.2-.3zM112.3 226.2v.2zM112.4 226.3v.3z"/>
<path d="M112.4 226.3l-.1 .1zM112.4 227.5l.5-.1v.4l-.5 .1zM112.6 226.7v.2zM112.6 226.9l.2 .1zM112.7 226.8l-.1 .1zM112.9 227.4l.1 .2zM113.1 227.9l.1 .1zM113.1 228l.2 .2zM113.4 227.4l.4-.1v.3l-.4 .1zM114.2 227.1l1.8-.4v.3l-1.8 .4z"/>
</g>
<path d="M151.9 209.7l3.5 17.5v.2l1.2 6.4-4.8 7.2-4.7-7.1 1.5-6.6h-.2z" fill-rule="evenodd" fill="#e6e6e6"/>
<path d="M151.9 209.7l3.5 17.5v.2l1.2 6.4-4.8 7.2-4.7-7.1 1.5-6.6h-.2z" fill="none" stroke="#000" stroke-width=".21"/>
<path d="M155.4 218.8l18.5-4.6-4.7 8.8-6.6 4.4h-.3l-4.8 3.5-.3-.1-2.3-2.3z" fill-rule="evenodd" fill="#e6e6e6"/>
<path d="M155.4 218.8l18.5-4.6-4.7 8.8-6.6 4.4h-.3l-4.8 3.5-.3-.1-2.3-2.3z" fill="none" stroke="#000" stroke-width=".21"/>
<path d="M130 214.2l18.5 4.6 .5 9.7-2.9 2.2h-.2l-11.5-7.5 6.5 4.1-6.2-4.3z" fill-rule="evenodd" fill="#e6e6e6"/>
<path d="M129.9 214.2l15.1 11.7M130 214.2l18.5 4.6 .5 9.7-2.9 2.2h-.2l-11.5-7.5 6.5 4.1-6.2-4.3zM134.7 223l10.3 2.7" fill="none" stroke="#000" stroke-width=".21"/>
<path d="M151.5 209.7l7.8 17.7-1.9 3.4-5.5-3.4-5.8 3.4-1.7-3.4z" fill-rule="evenodd" fill="#e6e6e6"/>
<path d="M151.4 209.9l-6.9 17.5 .4 .8M151.5 209.7l7.8 17.7-1.9 3.4-5.5-3.4-5.8 3.4-1.7-3.4zM151.9 209.8l-.1 17.3M151.9 209.7v17.6M174 214.2l-15.2 11.8M169.2 223l-10.6 2.8" fill="none" stroke="#000" stroke-width=".21"/>
<path d="M152 210.1l7.3 17.2-.7-.1-6.5-15.1z" fill-rule="evenodd" fill="#e6e6e6"/>
<path d="M129.9 214.3l4.4 8.9 11.7 7.5M151.4 210l-2.2 5.8 2.7-6 7.4 17.4M144.5 227.4l4.3 1.7M144.6 227.4h14.4M148.8 229.2l3.1 1.2M150.5 221.3l-6 6.1M151.8 224.4l-7.4 3M151.9 224.4l7.3 3M152.8 221.3l6.3 6M154.7 229.2l-2.6 1.1M159.1 227.4l-4.4 1.7" fill="none" stroke="#000" stroke-width=".21"/>
<path d="M151.6 209.7l.1 7.3-2.9-.3z" fill="#e6e6e6"/>
<path d="M151.6 209.7l.1 7.3-2.9-.3z" fill="none" stroke="#000" stroke-width=".21"/>
<path d="M152 209.7l2.7 7-2.9 .3z" fill="#e6e6e6"/>
<path d="M152 209.7l2.7 7-2.9 .3z" fill="none" stroke="#000" stroke-width=".21"/>
<path d="M148.8 216.7h5.9l-2.9 6.8z" fill="#e6e6e6"/>
<path d="M148.8 216.7h5.9l-2.9 6.8zM151.7 216.7v6.7M151.7 223.5v4M151.9 223.2v4.2" fill="none" stroke="#000" stroke-width=".21"/>
<path d="M146.6 231.6a23.5 23.5 0 0 1 5-4.2l1.2 .4 1.3 1a11.4 11.4 0 0 1 3.6 3.8l.5 .6-.3-.2-.3-1 .4 1.1a2.53 2.53 0 0 1-.5 2.3l-1.6 1.9a22.2 22.2 0 0 1-4.2 3.7l2.9 2-2.9-2.1a16.7 16.7 0 0 1-5.9-6.5l-.3-1.2-.5 1.1 .8-1.6z" fill-rule="evenodd" fill="#fff"/>
<path d="M141.1 227.4l7.7 1.7 .4-.1M147.1 231.1l2-1.9 2.5-1.8 1.2 .4a18 18 0 0 1 5.4 5.4l-.3-.2-.3-.8a2.52 2.52 0 0 1-.1 3.2 22.6 22.6 0 0 1-5.8 5.6l2.4 1.7a30.1 30.1 0 0 1-7.1-6.3l-.8-1.1-.7-2.1-.5 1.1 1.1-2.2zM151.8 227.5v13.5M162.4 227.4l-7.6 1.7-.5-.1" fill="none" stroke="#000" stroke-width=".21"/>
<g fill="#e6e6e6">
<path d="M144.5 228.2l.8 .3 .9 2.2-.3-.1z" fill-rule="evenodd"/>
<path d="M158.2 228.5l.8-.3-1.4 2.4-.3 .1z" fill-rule="evenodd"/>
</g>
<path d="M147 233.1l4.8 8M151.8 227.5l-4.9 5.7M151.8 227.4l5.1 5.6M156.7 233.1l-4.9 7.9" fill="none" stroke="#000" stroke-width=".21"/>
<path d="M151.6 241.2l1-.5 2.7 2.6-1.4-.3z" fill-rule="evenodd" fill="#fff"/>
<path d="M146.4 235.6l1.1-.6 .1 .3-1.1 .6zM148.1 234.7h1.3v.4h-1.3zM150 234.7h1.3v.4h-1.3zM150.8 227.5h.2v.4h-.2zM150.8 226.9h.2v.3h-.2zM150.8 226.3h.2v.3h-.2zM150.8 225.7h.2v.2h-.2zM151.9 234.7h1.3v.4h-1.3zM153.8 234.7h1.3v.4h-1.3zM155.7 234.8l1.2 .6-.1 .3-1.2-.6z" fill="#000"/>
<path d="M150.3 226.9l.6-1.8 .7 1.8M151 227.9l-.6 9.9 .1 2.4 .5 1.5 .6-.2 .5-.6" fill="none" stroke="#000" stroke-width=".21"/>
<path d="M157.3 231.6l.3 .2 .8 1.3-.2 .4z" fill-rule="evenodd" fill="#fff"/>
<path d="M50.6 224.6l.9 3.3 .4 .6 .2-1M51.6 226.1l-1-1.7-.2 1.9M60 226.1l1.1-1.7 .2 1.9M61 224.6l-.8 3.3-.4 .6-.2-1M146.9 233.1l-1.4 .4M156.8 233l1.4 .5" fill="none" stroke="#000" stroke-width=".21"/>
<g fill="#000">
<path d="M49.8 230.1l.2 .2-.7 1-.3-.3zM51.1 228.6l.2 .3-.8 1-.3-.3zM52.3 227.2l.3 .2-.9 1-.2-.3zM52.7 225.5l.4-.2v.2l-.4 .2zM52.4 227.2l.3-.3v.2l-.2 .3zM53.3 226.3l.1 .1-.3 .4-.1-.2zM53.5 225.2l.4-.2v.2l-.4 .1zM54 225.7l.1 .1-.3 .4-.1-.2zM54.4 224.8l.4-.2v.2l-.4 .2zM54.6 225l.1 .2-.3 .3-.1-.2zM55.2 224.5l.3-.2v.2l-.3 .1zM54.9 224.7l.4-.3 .1 .2-.4 .3z"/>
<path d="M56.2 224.6l.4 .3-.1 .2-.4-.4zM56.1 224.3l.5 .3zM56.9 225.2l.3 .3-.1 .2-.3-.4zM57 224.7l.4 .3zM57.6 225.8l.3 .3-.1 .2-.3-.3zM57.7 225.1l.5 .2zM58.2 226.4l.3 .4-.1 .1-.3-.3zM58.8 227l.3 .3-.1 .1-.2-.2zM58.6 225.5l.4 .2zM58.9 227.5l.3-.2 .9 .8-.2 .3zM60.3 228.9l.2-.3 1 .9-.3 .2zM62 229.9l.8 .8-.2 .3-.9-.8z"/>
</g>
<g font-size="3.2">
<text x="34.5" y="33.2">35.</text>
<text x="79" y="33.2">36.</text>
<text x="137.2" y="33.5">37.</text>
<text x="34.1" y="65.1">Grasp the flaps at the</text>
<text x="81.4" y="65.1">... then reverse fold to hide</text>
<text x="154.9" y="65.1">Turn model</text>
<text x="34.1" y="71.6">gently apart, ...</text>
<text x="34.1" y="68.4">circled area and pull</text>
<text x="86.7" y="68.4">the triangular tab</text>
<text x="88.5" y="71.6">beneath.</text>
<text x="154.9" y="68.4">over.</text>
<text x="39.9" y="79.1">38.</text>
<text x="91.1" y="78.9">39.</text>
<text x="141.1" y="85.3">40.</text>
<text x="34.8" y="129.2">the left, ...</text>
<text x="34.8" y="126.1">Swivel both layers to</text>
<text x="81.5" y="126.1">... grasp the paper at the</text>
<text x="85.1" y="129.2">circled area and make a</text>
<text x="85.1" y="132.4">crimp fold while drawing</text>
<text x="85.1" y="135.7">the paper, slightly beyond</text>
<text x="130.9" y="132.5">... like this. Return the two</text>
<text x="134.4" y="135.7">layers folded in Step 38 to</text>
<text x="86" y="138.9">midway, towards the top ...</text>
<text x="134.4" y="139">the right and flatten out.</text>
<text x="39.3" y="147.3">41.</text>
<text x="90.8" y="147.3">42.</text>
<text x="139.8" y="147.3">43.</text>
<text x="80.3" y="190.1">The pieces on each side,</text>
<text x="128.3" y="190.4">... then valley fold the sides of</text>
<text x="34.1" y="196.7">like this. Repeat Steps 38 to</text>
<text x="34.1" y="193.5">The model should now look</text>
<text x="80.3" y="193.3">which will form the wings,</text>
<text x="80.3" y="196.5">should be symetrical. Reverse</text>
<text x="131.8" y="193.7">the top layer to narrow.</text>
<text x="34.1" y="203.1">model.</text>
<text x="34.1" y="199.8">40 on the left side of the</text>
<text x="80.3" y="199.8">fold each of the tabs on the</text>
<text x="80.3" y="202.9">sides ...</text>
<text x="46" y="211.4">44.</text>
<text x="93.7" y="211.4">45.</text>
<text x="142.1" y="211.4">46.</text>
<text x="34.1" y="251.3">Valley fold the tail piece</text>
<text x="81.9" y="251.3">Mountain fold the first layer at</text>
<text x="131.8" y="251.3">... and reverse fold to hide the</text>
<text x="34.1" y="257.7">unfold. Next crimp fold the</text>
<text x="34.1" y="254.5">upwards, crease firmly, and</text>
<text x="81.9" y="254.5">the bottom corner of the wings</text>
<text x="81.9" y="257.7">within itself, then separate and</text>
<text x="131.8" y="254.5">lower portion of the tailpiece</text>
<text x="131.8" y="257.7">within the opening ...</text>
<text x="34.1" y="260.9">layer at the base of each wing</text>
<text x="81.9" y="260.9">draw the central vertical edges</text>
<text x="34.1" y="267.3">over.</text>
<text x="34.1" y="264.1">as illustrated, then turn model</text>
<text x="81.9" y="264.1">of the tailpiece to the sides ...</text>
</g>
</svg>
